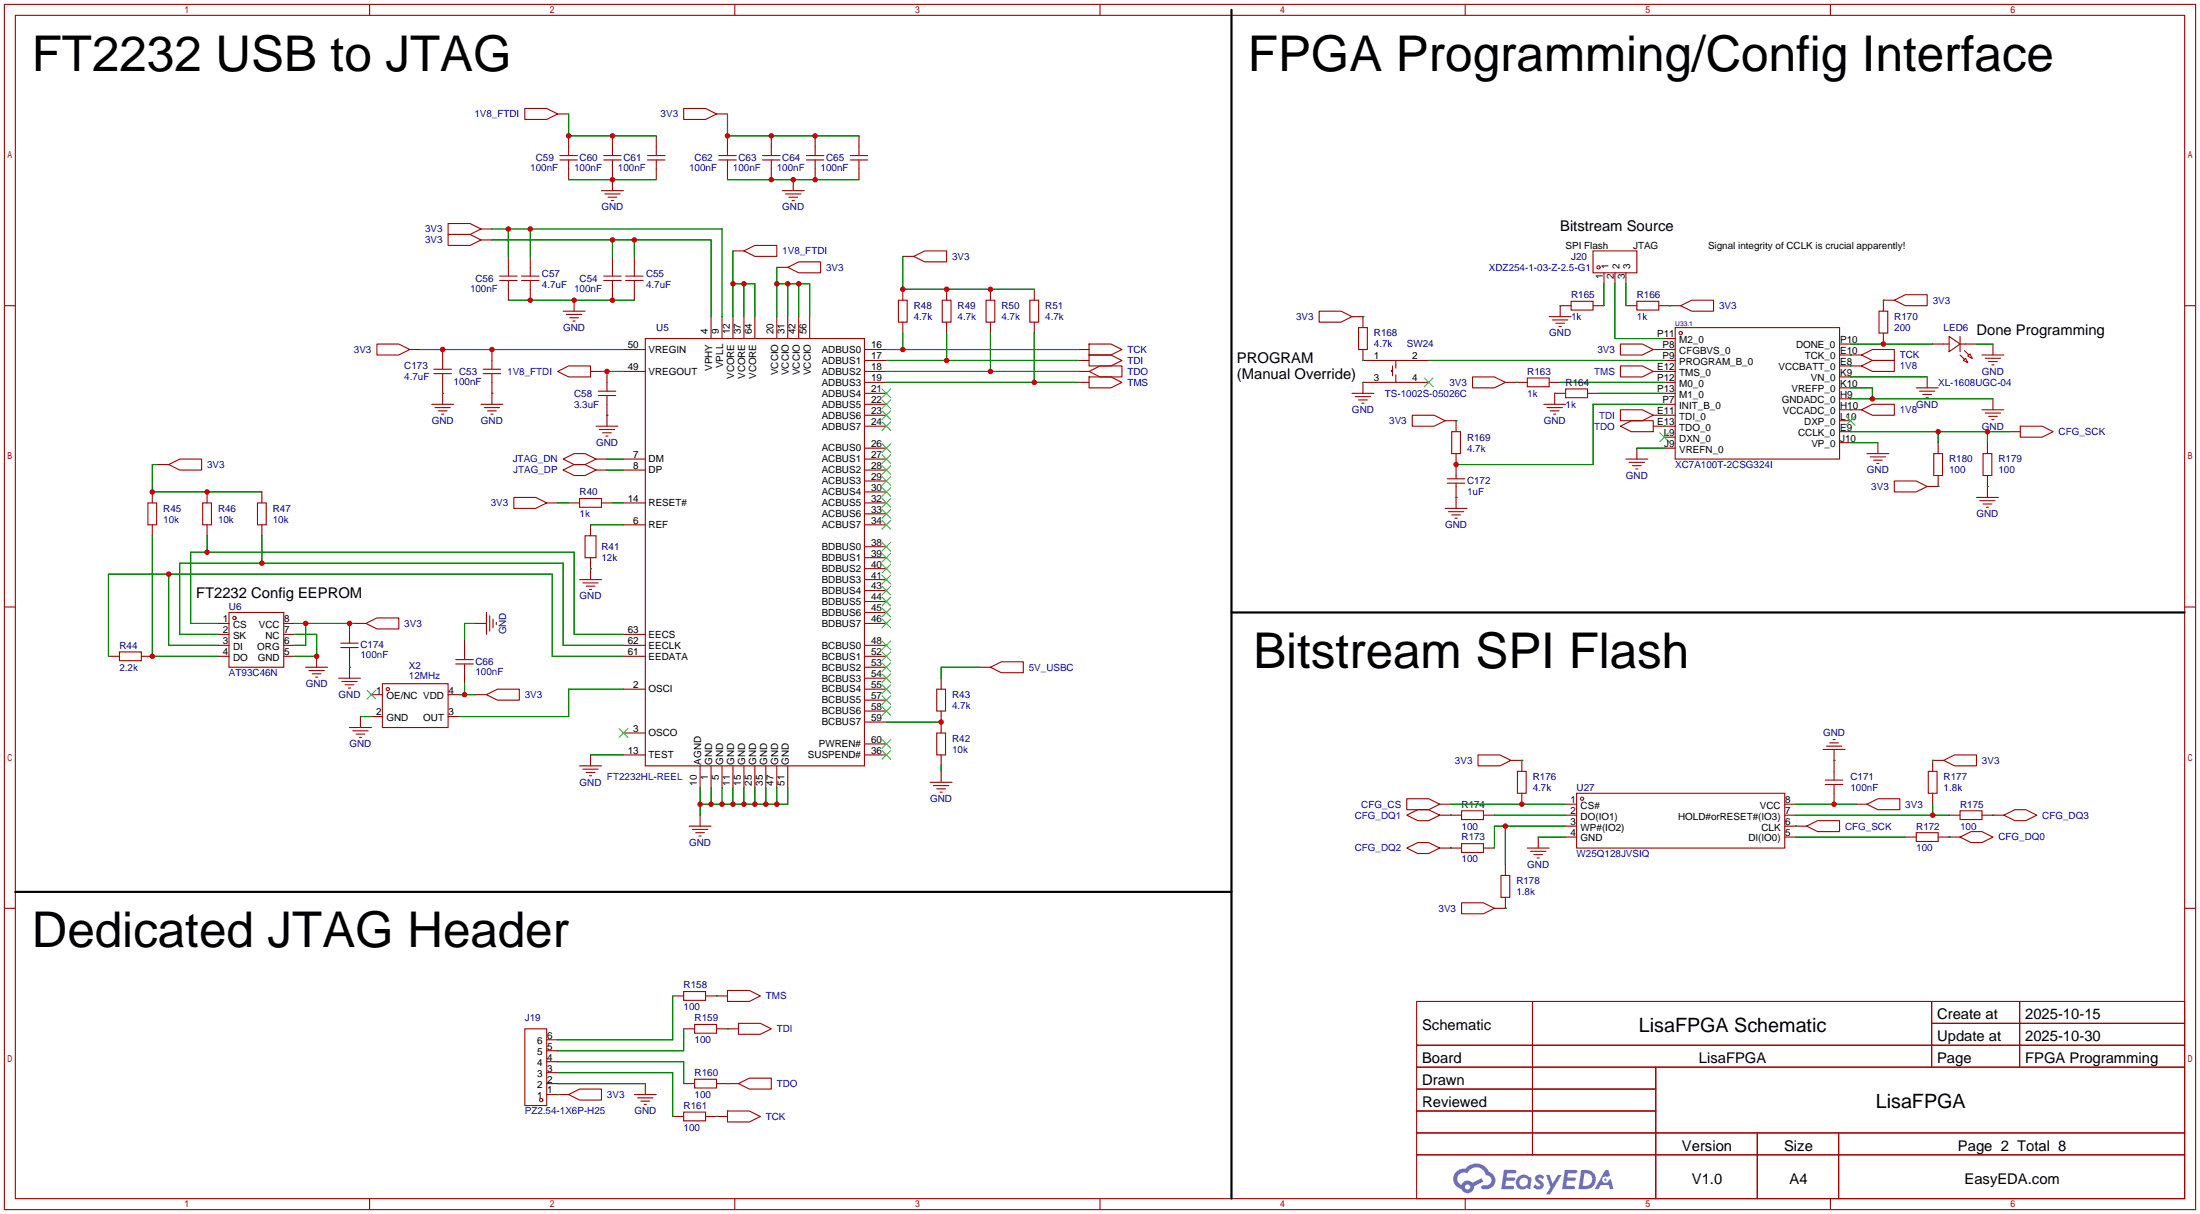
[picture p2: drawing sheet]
<svg xmlns="http://www.w3.org/2000/svg" width="510mm" height="281mm" viewBox="0 0 510 281" stroke-linecap="round" stroke-linejoin="round" font-family="sans-serif">
<g fill="none" stroke="#a10000" stroke-width=".25">
<path d="M1 1h508v279.4h-508zM3.6 3.6h502.9v274.3h-502.9zM85.7 1v2.6M170.3 1v2.6M255 1v2.6M339.7 1v2.6M424.3 1v2.6M1 70.9h2.6M506.5 70.9h2.5M1 140.7h2.6M506.5 140.7h2.5M1 210.6h2.6"/>
<path d="M506.5 210.6h2.5M328.4 232.2h178.1v45.7h-178.1zM355.3 232.2v35.5M447.8 232.2v15.2M447.8 237.2h58.7M468.2 232.2v15.2M328.4 242.3h178.1M328.4 247.4h178.1M328.4 252.5h55.5M328.4 257.6h55.5M383.9 247.4v30.5M85.7 277.9v2.5"/>
<path d="M170.3 277.9v2.5M255 277.9v2.5M328.4 262.6h178.1M328.4 267.7h178.1M339.7 277.9v2.5M407.4 262.6v15.3M424.3 277.9v2.5M426.3 262.6v15.3"/>
</g>
<g fill="#5487ff">
<path d="M356.2 272.6a1.3 1.3 0 0 1 1.8 .2l-.4 .7a.54 .54 0 0 0-.9-.3l.1 .2a1.28 1.28 0 0 1 .8 2 1.53 1.53 0 0 1-2.2-.2l.5-.6 .8 .4a.31 .31 0 0 0 .4-.3 .31 .31 0 0 0-.3-.3 1.12 1.12 0 0 1-.6-1.8z"/>
<path d="M358.4 272.4h.9l.6 1.9 1.2-1.9h.9l-2.7 4.5h-.9l1-1.7z"/>
<path d="M348.7 271.2h2.2a.46 .46 0 0 1 .5 .1 .46 .46 0 0 1 .1 .5l-.3 .2h-1.8l-.1 .9h1.6a.4 .4 0 0 1 .4 .5 .4 .4 0 0 1-.4 .3h-1.7l-.2 1.2h1.4a.46 .46 0 0 1 .5 .1 .46 .46 0 0 1 .1 .5l-.3 .2h-2.7z"/>
<path d="M362.8 271.2h2.2a.47 .47 0 0 1 .5 .1 .47 .47 0 0 1 .1 .5l-.3 .2h-1.8l-.1 .9h1.6a.4 .4 0 0 1 .4 .5 .4 .4 0 0 1-.4 .3h-1.7l-.2 1.2h1.4a.46 .46 0 0 1 .5 .1 .46 .46 0 0 1 .1 .5l-.3 .2h-2.7z"/>
<path d="M372.2 271.2h.7l.4 1.4-.7 .3a.75 .75 0 0 0-1.1 .3 .75 .75 0 0 0 .5 1 .75 .75 0 0 0 .9-.6l.5-.3 .7 2.4h-.9l-.2-1h-1.9l-.5 1h-.9z"/>
<path d="M366.6 271.2l-.7 4.5h1.5a2.27 2.27 0 0 0 2.6-2.3 2.27 2.27 0 0 0-2.7-2.2zM367.3 272a1.5 1.5 0 0 1 1.8 1.5 1.5 1.5 0 0 1-1.9 1.4h-.3z"/>
<path d="M352 272.8a1.6 1.6 0 0 0-.3 2.3 1.6 1.6 0 0 0 2.3 .2l.8 .4 .3-2.5-.2-.3h-.5a1.58 1.58 0 0 0-2.4-.1zM352.6 273.4a.99 .99 0 0 1 1.6 .5 .99 .99 0 0 1-1.3 1.1 .98 .98 0 0 1-.3-1.6z"/>
<path d="M337.6 271.6a2.37 2.37 0 0 0 1.2 4 1.54 1.54 0 0 0 1.7 1 1.54 1.54 0 0 0 1.3-1.6l2.1-1.1-.5-.8-2 1.1a1.57 1.57 0 0 0-2.6 .5 1.5 1.5 0 0 1-.8-2.1 1.5 1.5 0 0 1 2.2-.6 2.23 2.23 0 0 1 2.3-1.4 2.23 2.23 0 0 1 2 1.9 1.16 1.16 0 0 1 1.2 1 1.16 1.16 0 0 1-1.1 1.3h-.6a.47 .47 0 0 0-.6 .4 .47 .47 0 0 0 .4 .5 2.14 2.14 0 0 0 2.7-1.3 2.14 2.14 0 0 0-1.3-2.8 3.2 3.2 0 0 0-5.5-.7l-1.1 .1zM339.6 275.2a.6 .6 0 0 1 1.2 0 .6 .6 0 0 1-1.2 0z"/>
<circle cx="372.2" cy="273.5" r=".28"/>
</g>
<g fill="none" stroke="#a10000" stroke-width=".25">
<path d="M121.7 25.1h5l2.6 1.3-2.6 1.3h-5zM129.3 26.4h2.5M129.8 37.1h4.1M129.8 36.1h4.1M131.8 31.5v4.6M131.8 37.1v4.6M140 37.1h4M140 36.1h4M142 31.5v4.6M142 37.1v7.1M150.1 37.1h4.1M150.1 36.1h4.1"/>
<path d="M152.1 31.5v4.6M152.1 37.1v4.6M158.5 25.1h5.1l2.5 1.3-2.5 1.3h-5.1zM166.1 26.4h2.6M166.6 37.1h4.1M166.6 36.1h4.1M168.7 31.5v4.6M168.7 37.1v4.6M176.8 37.1h4M176.8 36.1h4M178.8 31.5v4.6M178.8 37.1v4.6"/>
<path d="M186.9 37.1h4.1M186.9 36.1h4.1M189 31.5v4.6M189 37.1v4.6M197.1 37.1h4.1M197.1 36.1h4.1M199.1 31.5v4.6M199.1 37.1v4.6M103.9 51.8h5.1l2.5 1.3-2.5 1.3h-5.1zM103.9 54.4h5.1l2.5 1.2-2.5 1.3h-5.1zM111.5 53.1h2.5M111.5 55.6h2.5"/>
<path d="M117.9 59.4v4.6M122.9 59.4v4.6M139.4 44.2h5.1M140.2 45h3.6M141 45.7h2M141.7 46.5h.5M142 59.4v4.6M147.1 59.4v4.6M169.9 58.2h2.6M172.5 58.2l2.5-1.3h5.1v2.5h-5.1zM181.4 44.2h5M182.1 45h3.6"/>
<path d="M182.9 45.7h2M183.6 46.5h.5M183.9 41.7v2.5M209.3 59.4h2.5M211.8 59.4l2.6-1.2h5.1v2.5h-5.1zM369.3 58.2h10.2v5h-10.2zM87.4 79.8h5.1l2.5 1.2-2.5 1.3h-5.1zM115.8 65h4.1M115.8 64h4.1M117.9 65v4.6M120.9 65h4.1M120.9 64h4.1"/>
<path d="M122.9 65v4.6M130.6 72.1h5M131.3 72.9h3.6M132.1 73.7h2M132.8 74.4h.5M133.1 69.6v2.5M140 65h4M140 64h4M142 65v4.6M145 65h4.1M145 64h4.1M147.1 65v4.6"/>
<path d="M149.6 78.5h50.8v99h-50.8zM164.8 73.4v5.1M167.4 73.4v5.1M169.9 73.4v5.1M172.5 73.4v5.1M175 73.4v5.1M180.1 73.4v5.1M180.1 62h2.5M182.6 62l2.6-1.3h5v2.5h-5zM182.6 73.4v5.1M185.2 73.4v5.1M187.7 73.4v5.1"/>
<path d="M208.3 69.6h2v5.1h-2zM209.3 67.1v2.5M209.3 74.7v2.5M218.4 69.6h2.1v5.1h-2.1zM219.5 67.1v2.5M219.5 74.7v2.5M228.6 69.6h2v5.1h-2zM229.6 67.1v2.5M229.6 74.7v2.5M238.8 69.6h2v5.1h-2zM239.8 67.1v2.5M239.8 74.7v2.5"/>
<path d="M252.5 79.8h5.1l2.5 1.2-2.5 1.3h-5.1zM305.8 72.1h5.1l2.5 1.3-2.5 1.3h-5.1zM313.4 73.4h2.6v2.5M315 75.9h2v5.1h-2zM359.2 73.4h5M359.9 74.2h3.6M360.7 74.9h2M361.4 75.7h.5M364.2 69.8h5.1v2.1h-5.1zM364.2 70.9h-2.5v2.5M369.3 70.9h2.6M371.9 63.2v2.6"/>
<path d="M374.4 63.2v2.6M375.7 79.8h5l2.6 1.2-2.6 1.3h-5zM376.9 70.9h2.6M376.9 63.2v2.6M379.5 69.8h5.1v2.1h-5.1zM384.6 70.9h5M385.8 78.5h2.6M388.4 75.9h38.1v30.5h-38.1zM389.6 70.9l2.6-1.3h5.1v2.5h-5.1zM426.5 79.8h2.5M435.6 72.1h2v5.1h-2zM436.6 77.2v2.6"/>
<path d="M439.2 69.6l2.5-1.3h5.1v2.6h-5.1zM439.2 69.6h-2.6v2.5M448.1 79.8h3.8M451.9 78l2.5 1.8-2.5 1.7zM454.4 79.8h3.8M454.4 78v3.5M462 79.8v2.5M95 81h2.5M100.1 93.7h5.1M100.6 86.6h4M100.6 85.6h4M100.8 94.5h3.6"/>
<path d="M101.6 95.2h2M102.4 96h.5M102.6 81v4.6M102.6 86.6v7.1M111.5 93.7h5.1M112 86.6h4.1M112 85.6h4.1M112.3 94.5h3.5M113 95.2h2.1M113.8 96h.5M114 81v4.6M114 86.6v7.1"/>
<path d="M129.3 86.1l2.5-1.3h5.1v2.6h-5.1zM136.9 86.1h2.5M138.2 98.8h5.1M138.7 90.7h4M138.7 91.7h4M138.9 99.6h3.6M140.7 86.1v4.6M140.7 91.7v7.1M144.5 81h5.1M144.5 86.1h5.1M200.4 81h5.1M200.4 83.6h5.1"/>
<path d="M200.4 86.1h5.1M200.4 88.6h5.1M200.4 91.2h5.1M200.4 93.7h5.1M200.4 96.3h5.1M200.4 98.8h5.1M249.9 81h2.6M249.9 83.6h2.6M249.9 86.1h2.6M249.9 88.6h2.6M252.5 82.3h5.1l2.5 1.3-2.5 1.2h-5.1zM252.5 86.1l2.5-1.3h5.1v2.6h-5.1z"/>
<path d="M252.5 87.4h5.1l2.5 1.2-2.5 1.3h-5.1zM313.4 91.2h5.1M314.2 91.9h3.6M315 92.7h2M315.7 93.5h.5M316 81v2.6h15.2M322.8 85.9h-.2v.2h.2M322.8 84.8v2.3M323.6 83.6v1.7M323.6 86.9v1.7M327.4 96.3h5.1l2.5 1.2-2.5 1.3h-5.1zM331.2 88.6h-15.2v2.6"/>
<path d="M335 97.5h2.6v2.6M341.4 87.4h5.1l2.5 1.2-2.5 1.3h-5.1zM349 88.6h5.1M354.1 87.6h5.1v2.1h-5.1zM357.9 93.7h5.1M358.6 94.5h3.6M359.2 88.6h2.5M359.4 95.2h2M360.2 96h.5M363 90.2h5v2h-5zM363 91.2h-2.6v2.5M368 91.2h2.6"/>
<path d="M375.7 98.8l2.5-1.3h5.1v2.6h-5.1zM375.7 84.8h5l2.6 1.3-2.6 1.3h-5zM375.7 95h5l2.6 1.3-2.6 1.2h-5zM383.3 81h5.1M383.3 86.1h5.1M383.3 96.3h5.1M383.3 98.8h5.1M385.8 83.6h2.6M385.8 88.6h2.6M385.8 91.2h2.6M385.8 93.7h2.6M426.5 97.5h2.5"/>
<path d="M426.5 95h5M426.5 92.5h2.5M426.5 89.9h2.5M426.5 87.4h2.5M426.5 84.8h5M426.5 82.3h5M431.5 82.3l2.6-1.3h5.1v2.6h-5.1zM431.5 84.8l2.6-1.2h5.1v2.5h-5.1zM431.5 95l2.6-1.3h5.1v2.6h-5.1zM444.2 89.9h5.1M445 90.7h3.6M445.8 91.4h2"/>
<path d="M446.5 92.2h.5M446.8 87.4v2.5M454.4 82.3l1 1M455.2 83.6l.5-.5 .5 1zM455.4 81.3l1 1M456.2 82.5l.5-.5 .5 1.1zM459.5 95h5.1M459.5 82.3h5.1M460.2 83.1h3.6M460.2 95.8h3.6M461 83.8h2M461 96.5h2"/>
<path d="M461.8 84.6h.5M461.8 97.3h.5M462 92.5v2.5M468.4 98.8h5.1l2.5 1.3-2.5 1.2h-5.1zM34.3 116.6h2v5.1h-2zM35.3 114v2.6M36.6 107.7h2.5M39.1 107.7l2.6-1.3h5v2.6h-5zM47 116.6h2v5.1h-2zM48 114v2.6M59.7 116.6h2v5.1h-2zM60.7 114v2.6"/>
<path d="M119.1 115.3h5.1l2.5 1.3-2.5 1.3h-5.1zM126.7 116.6h2.6M130.6 106.4l2.5-1.2h2.5l2.6 1.2-2.6 1.3h-2.5zM130.6 109l2.5-1.3h2.5l2.6 1.3-2.6 1.2h-2.5zM131.8 116.6h2.6M134.4 115.6h5v2h-5zM138.2 106.4h2.5M138.2 109h2.5M139.4 116.6h2.6M139.7 100.3h2M140.5 101.1h.5M144.5 106.4h5.1"/>
<path d="M144.5 109h5.1M144.5 116.6h5.1M200.4 106.4h5.1M200.4 109h5.1M200.4 116.6h5.1M200.4 103.9h5.1M200.4 111.5h5.1M200.4 114h5.1M200.4 119.1h5.1M335 117.9h5.1M335.5 112h4.1M335.5 111h4.1"/>
<path d="M335.8 118.6h3.5M336.5 100.1h2.1v5.1h-2.1zM336.5 119.4h2.1M337.6 105.2v5.8M337.6 112v5.9M376.9 106.4h5.1M377.7 107.2h3.6M378.5 107.9h2M379.2 108.7h.5M379.5 103.9v2.5M385.8 103.9h2.6M385.8 101.3h2.6"/>
<path d="M426.5 102.6h2.5M426.5 100.1h2.5M432.8 105.2h5.1M433.6 105.9h3.5M434.3 106.7h2.1M435.1 107.4h.5M435.4 102.6v2.6M439.2 111.5h5l2.6 1.3-2.6 1.2h-5zM448.3 105.2h2v5h-2zM449.3 102.6v2.6M449.3 110.2v2.6h-2.5M458.2 115.3h5.1"/>
<path d="M459 116.1h3.5M459.7 105.2h2.1v5h-2.1zM459.7 116.8h2.1M460.5 117.6h.5M460.8 102.6v2.6M460.8 110.2v5.1M465.8 100.1h2.6M35.3 121.7v2.5M48 121.7v2.5M60.7 121.7v2.5M134.4 134.4h5M135.1 135.1h3.6"/>
<path d="M135.6 124.2h2.6v5.1h-2.6zM135.9 135.9h2M136.7 136.7h.5M136.9 121.7v2.5M136.9 129.3v5.1M144.5 121.7h5.1M200.4 121.7h5.1M200.4 126.7h5.1M200.4 129.3h5.1M200.4 131.8h5.1M200.4 134.4h5.1M200.4 136.9h5.1"/>
<path d="M200.4 139.4h5.1M337.3 120.1h.5M25.1 152.1h2.6M27.7 151.1h5.1v2.1h-5.1zM32.8 152.1h2.5M50.5 144.5h2.6M50.5 149.6h2.6M50.5 152.1h2.6M50.5 147.1h2.6M53.1 142h12.7v12.7h-12.7zM65.8 144.5h2.5M65.8 149.6h2.5"/>
<path d="M65.8 152.1h2.5M65.8 147.1h2.5M70.9 154.7h5M71.6 155.4h3.6M72.4 156.2h2M73.2 157h.5M73.4 152.1v2.6M78.5 157.2h5.1M79 150.1h4.1M79 149.1h4.1M79.2 158h3.6M80 158.8h2"/>
<path d="M80.8 159.5h.5M81 144.5v4.6M81 150.1v7.1M82.3 144.5h2.5M84.8 144.5l2.6-1.2h5.1v2.5h-5.1zM88.6 158.5h15.3v10.2h-15.3zM105.7 153.9h4M105.7 152.9h4M107.7 148.3v4.6M107.7 153.9v4.6M110.2 144.5h2.6M112.8 142v5.1"/>
<path d="M113.5 142.7v3.6M114.3 143.5v2M115.1 144.3v.5M144.5 159.8h5.1M144.5 149.6h5.1M144.5 152.1h5.1M144.5 147.1h5.1M200.4 159.8h5.1M200.4 142h5.1M200.4 144.5h5.1M200.4 149.6h5.1M200.4 152.1h5.1"/>
<path d="M200.4 154.7h5.1M200.4 157.2h5.1M217.2 159.8h2v5h-2zM218.2 157.2v2.6M227.1 154.7h2.5M229.6 154.7l2.6-1.3h5v2.6h-5zM81 168.7h5.1M81.8 169.4h3.5M82.5 170.2h2.1M83.3 170.9h.5M83.6 166.1v2.6M86.1 161h2.5"/>
<path d="M86.1 166.1h2.5M103.9 161h2.5M103.9 166.1h2.5M110.2 161h2.6M112.8 161l2.5-1.2h5.1v2.5h-5.1zM134.4 177.5h5M135.1 178.3h3.6M135.9 179.1h2M136.7 179.8h.5M136.9 175v2.5M144.5 169.9h5.1M144.5 175h5.1"/>
<path d="M162.3 177.5v5.1M164.8 177.5v5.1M167.4 177.5v5.1M169.9 177.5v5.1M172.5 177.5v5.1M175 177.5v5.1M177.5 177.5v5.1M180.1 177.5v5.1M182.6 177.5v5.1M200.4 175h5.1M200.4 162.3h5.1M200.4 164.8h5.1"/>
<path d="M200.4 167.4h5.1M200.4 172.5h5.1M217.2 169.9h2v5.1h-2zM218.2 164.8v5.1M218.2 175v2.5M218.2 178.8v2.6M342.6 175h5.1l2.6 1.3-2.6 1.2h-5.1zM350.3 176.3h2.5v2.5M351.8 178.8h2v5.1h-2zM422.7 173.7h5M423.4 173h3.6M424.2 172.2h2"/>
<path d="M424.9 171.4h.5M425.2 173.7v7.1M447 178.8h2.1v5.1h-2.1zM450.6 176.3l2.5-1.3h5.1v2.5h-5.1zM450.6 176.3h-2.5v2.5M159.8 191.5h5M160.5 192.3h3.6M161.3 193h2M162.1 193.8h.5M162.3 189v2.5M215.6 181.4h5.1M216.4 182.1h3.6"/>
<path d="M217.2 182.9h2M217.9 183.6h.5M326.1 185.2h5.1l2.6 1.2-2.6 1.3h-5.1zM326.1 189l2.6-1.3h2.5l2.6 1.3-2.6 1.2h-2.5zM326.1 196.6l2.6-1.3h2.5l2.6 1.3-2.6 1.3h-2.5zM333.8 186.4h2.5M333.8 189h5M333.8 196.6h5M338.8 195.6h5.1v2h-5.1zM338.8 188h5.1v2h-5.1zM343.9 189h2.6M343.9 196.6h2.6"/>
<path d="M352.8 183.9v2.5M354.1 196.6h5.1M354.8 197.4h3.6M355.6 198.1h2M356.4 198.9h.5M356.6 194.1v2.5M363 191.5h2.5M363 186.4h2.5M363 189h2.5M363 194.1h2.5M365.5 183.9h48.3v12.7h-48.3zM413.8 191.5h5"/>
<path d="M413.8 186.4h2.5M413.8 189h2.5M413.8 194.1h2.5M418.8 191.5l2.6-1.3h5.1v2.6h-5.1zM423.2 180.8h4M423.2 181.9h4M425.2 181.9v4.5M430.3 186.4h2.5M432.8 186.4l2.6-1.2h5v2.5h-5zM441.7 194.1h2.5M444.2 193h5.1v2.1h-5.1zM448.1 183.9v2.5"/>
<path d="M449.3 194.1h5.1M451.9 189h2.5M454.4 188h5.1v2h-5.1zM454.4 194.1l2.5-1.3h2.6l2.5 1.3-2.5 1.2h-2.6zM459.5 189h5.1M464.6 189l2.5-1.3h2.5l2.6 1.3-2.6 1.2h-2.5zM338.8 209.3h5.1l2.6 1.3-2.6 1.2h-5.1zM348 202.9h2v5.1h-2zM349 200.4v2.5M349 208v2.6h-2.5M121.7 238.5h5v17.8h-5zM156 230.9h2.5"/>
<path d="M158.5 229.9h5.1v2h-5.1zM158.5 238.5h2.5M161 237.5h5.1v2h-5.1zM163.6 230.9h5.1M166.1 238.5h5.1M168.7 229.6h5l2.6 1.3-2.6 1.3h-5zM171.2 237.2h5.1l2.5 1.3-2.5 1.3h-5.1zM126.7 251.2h2.6M126.7 253.7h5.1M126.7 248.7h2.6M126.7 246.1h2.6M126.7 243.6h2.6"/>
<path d="M126.7 241h2.6M131.8 253.7l2.6-1.2h5v2.5h-5zM147.1 253.7h5M147.8 254.5h3.6M148.6 255.3h2M149.4 256h.5M149.6 251.2v2.5M156 258.8h2.5M158.5 257.8h5.1v2h-5.1zM158.5 251.2h2.5M161 250.2h5.1v2h-5.1zM163.6 258.8h5.1"/>
<path d="M166.1 251.2h5.1M168.7 257.6h5l2.6 1.2-2.6 1.3h-5zM171.2 251.2l2.5-1.3h5.1v2.6h-5.1z"/>
<circle cx="370.6" cy="62" r=".38"/>
<circle cx="389.6" cy="77.2" r=".38"/>
<circle cx="54.4" cy="143.3" r=".38"/>
<circle cx="89.9" cy="159.8" r=".38"/>
<circle cx="366.8" cy="185.2" r=".38"/>
<circle cx="125.5" cy="255" r=".38"/>
</g>
<g fill="none" stroke="#3c3" stroke-width=".25">
<path d="M204.5 90.2l2 2M204.5 92.7l2 2M204.5 95.2l2 2.1M204.5 97.8l2 2M206.5 90.2l-2 2M206.5 92.7l-2 2M206.5 95.2l-2 2.1M206.5 97.8l-2 2M330.2 87.6l2 2.1M332.2 87.6l-2 2.1M428 96.5l2 2.1M430 96.5l-2 2.1"/>
<path d="M204.5 102.9l2 2M204.5 105.4l2 2M204.5 107.9l2 2.1M204.5 110.5l2 2M204.5 113l2 2.1M204.5 115.6l2 2M204.5 118.1l2 2M206.5 102.9l-2 2M206.5 105.4l-2 2M206.5 107.9l-2 2.1M206.5 110.5l-2 2M206.5 113l-2 2.1"/>
<path d="M206.5 115.6l-2 2M206.5 118.1l-2 2M384.8 100.3l2 2.1M386.8 100.3l-2 2.1M204.5 120.6l2 2.1M204.5 125.7l2 2.1M204.5 128.3l2 2M204.5 130.8l2 2M204.5 133.3l2 2.1M204.5 135.9l2 2M204.5 138.4l2 2.1M206.5 120.6l-2 2.1"/>
<path d="M206.5 125.7l-2 2.1M206.5 128.3l-2 2M206.5 130.8l-2 2M206.5 133.3l-2 2.1M206.5 135.9l-2 2M206.5 138.4l-2 2.1M204.5 141l2 2M204.5 143.5l2 2M204.5 148.6l2 2M204.5 151.1l2 2.1M204.5 153.7l2 2M204.5 156.2l2 2"/>
<path d="M204.5 158.8l2 2M206.5 141l-2 2M206.5 143.5l-2 2M206.5 148.6l-2 2M206.5 151.1l-2 2.1M206.5 153.7l-2 2M206.5 156.2l-2 2M206.5 158.8l-2 2M85.1 160l2 2.1M87.1 160l-2 2.1M143.5 168.9l2 2M145.5 168.9l-2 2"/>
<path d="M204.5 174l2 2M204.5 161.3l2 2M204.5 163.8l2 2.1M204.5 171.4l2 2.1M206.5 174l-2 2M206.5 161.3l-2 2M206.5 163.8l-2 2.1M206.5 171.4l-2 2.1"/>
</g>
<g fill="none" stroke="#008700" stroke-width=".25">
<path d="M131.8 26.4v5.1h20.3M168.7 26.4v5.1h30.4M114 55.6h50.8v17.8M114 53.1h53.4v20.3M117.9 53.1v6.3M122.9 53.1v6.3M131.8 41.7h20.3M142 55.6v3.8M147.1 55.6v3.8M168.7 41.7h30.4M169.9 58.2v15.2M209.3 59.4v7.7h30.5"/>
<path d="M117.9 69.6h29.2M169.9 65.8h5.1v7.6M172.5 65.8v7.6M180.1 62v11.4M180.1 65.8h7.6v7.6M182.6 65.8v7.6M185.2 65.8v7.6M209.3 77.2v3.8M219.5 77.2v6.4M229.6 77.2v8.9M239.8 77.2v11.4M316 73.4h.1"/>
<path d="M361.7 70.9h.1M371.9 65.8v5.1M374.4 65.8v12.7h11.4M376.9 65.8v5.1M387.1 70.9h.1M429 79.8h19.1M436.6 69.6h.1M458.2 79.8h3.8M97.5 81h47M102.6 91.2h.1M114 91.2h.1M139.4 86.1h5.1"/>
<path d="M140.7 96.3h.1M205.5 81h44.4M205.5 86.1h44.4M205.5 83.6h44.4M205.5 88.6h44.4M316 88.6h.1M316 83.6h.1M331.2 83.6h54.6M337.6 97.5h.1M351.5 88.6h.1M360.4 91.2h.1M361.7 88.6h24.1"/>
<path d="M370.6 91.2h15.2M385.8 86.1h.1M385.8 98.8h.1M385.8 96.3h.1M385.8 81h.1M385.8 93.7h-16.5v14h-31.7M429 82.3h.1M429 84.8h.1M429 95h.1M429 92.5h33M429 89.9h5.1v2.6M429 87.4h17.8"/>
<path d="M36.6 107.7h-1.3v6.3h25.4M129.3 116.6h2.5M140.7 106.4h3.8M140.7 109h3.8M142 116.6h2.5M337.6 115.3h.1M379.5 103.9h6.3M429 102.6h6.4M429 100.1h36.8M449.3 112.8h.1M449.3 100.1v2.5M460.8 112.8h.1"/>
<path d="M460.8 100.1v2.5M35.3 124.2v27.9h15.2M39.1 133.1v16.5h11.4M48 124.2v3.8M60.7 124.2v6.4M136.9 131.8h.1M136.9 121.7h7.6M25.1 152.1v-19h102.9v19h16.5M50.5 144.5h-6.3v-16.5h88.9v19.1h11.4M50.5 147.1h-8.8v-16.5h88.9v19h13.9M68.3 144.5h14M68.3 147.1h5.1v5h-5.1"/>
<path d="M70.9 144.5v5.1h-2.6M81 154.7h.1M107.7 158.5v2.5M110.2 144.5h-2.5v3.8M144.5 159.8h-12.7v6.3h-25.4M227.1 154.7h-8.9v2.5M83.6 166.1h2.5M106.4 161h3.8M136.9 175h7.6M205.5 167.4h12.7M218.2 177.5v1.3M352.8 176.3h.1"/>
<path d="M425.2 176.3h.1M448.1 176.3h.1M162.3 182.6v6.4M164.8 182.6v3.8M167.4 182.6v3.8M169.9 182.6v3.8M172.5 182.6v3.8M175 182.6v3.8M177.5 182.6v3.8M180.1 182.6v3.8M182.6 182.6v3.8h-20.3M336.3 189h.1"/>
<path d="M336.3 196.6h.1M336.3 186.4h26.7M346.5 189h16.5M349 191.5v8.9M356.6 194.1h6.4M363 191.5h-16.5v5.1M416.3 191.5h.1M416.3 186.4h14M416.3 194.1h25.4M416.3 189h35.6M448.1 186.4v2.6M451.9 194.1h.1"/>
<path d="M462 189h.1M349 210.6h.1M156 230.9v10.1h-26.7M158.5 238.5v5.1h-29.2M166.1 230.9h.1M168.7 238.5h.1M129.3 253.7h.1M129.3 248.7h26.7v10.1M129.3 246.1h29.2v5.1M129.3 251.2h20.3M166.1 258.8h.1M168.7 251.2h.1"/>
</g>
<path d="M285.5 2.3v275.6M285.5 142h221M3.6 206.8h281.9" fill="none" stroke="#000" stroke-width=".51"/>
<g fill="#c00">
<circle cx="180.1" cy="65.8" r=".63"/>
<circle cx="182.6" cy="65.8" r=".63"/>
<circle cx="185.2" cy="65.8" r=".63"/>
<circle cx="114" cy="81" r=".63"/>
<circle cx="102.6" cy="81" r=".63"/>
<circle cx="162.3" cy="186.4" r=".63"/>
<circle cx="164.8" cy="186.4" r=".63"/>
<circle cx="167.4" cy="186.4" r=".63"/>
<circle cx="169.9" cy="186.4" r=".63"/>
<circle cx="172.5" cy="186.4" r=".63"/>
<circle cx="175" cy="186.4" r=".63"/>
<circle cx="177.5" cy="186.4" r=".63"/>
<circle cx="180.1" cy="186.4" r=".63"/>
<circle cx="140.7" cy="86.1" r=".63"/>
<circle cx="169.9" cy="65.8" r=".63"/>
<circle cx="172.5" cy="65.8" r=".63"/>
<circle cx="147.1" cy="55.6" r=".63"/>
<circle cx="142" cy="55.6" r=".63"/>
<circle cx="122.9" cy="53.1" r=".63"/>
<circle cx="117.9" cy="53.1" r=".63"/>
<circle cx="122.9" cy="69.6" r=".63"/>
<circle cx="133.1" cy="69.6" r=".63"/>
<circle cx="142" cy="69.6" r=".63"/>
<circle cx="178.8" cy="41.7" r=".63"/>
<circle cx="183.9" cy="41.7" r=".63"/>
<circle cx="189" cy="41.7" r=".63"/>
<circle cx="142" cy="41.7" r=".63"/>
<circle cx="131.8" cy="31.5" r=".63"/>
<circle cx="142" cy="31.5" r=".63"/>
<circle cx="178.8" cy="31.5" r=".63"/>
<circle cx="168.7" cy="31.5" r=".63"/>
<circle cx="189" cy="31.5" r=".63"/>
<circle cx="218.2" cy="167.4" r=".63"/>
<circle cx="107.7" cy="161" r=".63"/>
<circle cx="70.9" cy="144.5" r=".63"/>
<circle cx="81" cy="144.5" r=".63"/>
<circle cx="73.4" cy="152.1" r=".63"/>
<circle cx="35.3" cy="114" r=".63"/>
<circle cx="48" cy="114" r=".63"/>
<circle cx="48" cy="128" r=".63"/>
<circle cx="39.1" cy="133.1" r=".63"/>
<circle cx="60.7" cy="130.6" r=".63"/>
<circle cx="35.3" cy="152.1" r=".63"/>
<circle cx="209.3" cy="81" r=".63"/>
<circle cx="219.5" cy="83.6" r=".63"/>
<circle cx="229.6" cy="86.1" r=".63"/>
<circle cx="239.8" cy="88.6" r=".63"/>
<circle cx="209.3" cy="67.1" r=".63"/>
<circle cx="219.5" cy="67.1" r=".63"/>
<circle cx="229.6" cy="67.1" r=".63"/>
<circle cx="425.2" cy="186.4" r=".63"/>
<circle cx="337.6" cy="107.7" r=".63"/>
<circle cx="436.6" cy="79.8" r=".63"/>
<circle cx="434.1" cy="92.5" r=".63"/>
<circle cx="449.3" cy="100.1" r=".63"/>
<circle cx="460.8" cy="100.1" r=".63"/>
<circle cx="349" cy="191.5" r=".63"/>
<circle cx="448.1" cy="189" r=".63"/>
<circle cx="352.8" cy="186.4" r=".63"/>
</g>
<g font-size="11.4">
<text x="7.4" y="16.4">FT2232 USB to JTAG</text>
<text x="289.3" y="16.4">FPGA Programming/Config Interface</text>
<text x="290.6" y="154.8">Bitstream SPI Flash</text>
<text x="7.4" y="219.6">Dedicated JTAG Header</text>
</g>
<g font-size="4.6">
<text x="379.9" y="239.2">LisaFPGA Schematic</text>
<text x="434.9" y="257">LisaFPGA</text>
</g>
<g font-size="3.4">
<text x="361.7" y="53.6">Bitstream Source</text>
<text x="458.2" y="77.8">Done Programming</text>
<text x="286.8" y="84.1">PROGRAM</text>
<text x="286.8" y="87.9">(Manual Override)</text>
<text x="45.5" y="138.7">FT2232 Config EEPROM</text>
<text x="329.7" y="238.9">Schematic</text>
<text x="449.1" y="236.3">Create at</text>
<text x="469.5" y="236.3">2025-10-15</text>
<text x="449.1" y="241.4">Update at</text>
<text x="469.5" y="241.4">2025-10-30</text>
<text x="329.7" y="246.5">Board</text>
<text x="329.7" y="251.6">Drawn</text>
<text x="393.9" y="246.5">LisaFPGA</text>
<text x="449.1" y="246.5">Page</text>
<text x="469.5" y="246.5">FPGA Programming</text>
<text x="329.7" y="256.6">Reviewed</text>
<text x="389.9" y="266.8">Version</text>
<text x="413.6" y="266.8">Size</text>
<text x="453.9" y="266.8">Page 2 Total 8</text>
<text x="392.2" y="274.4">V1.0</text>
<text x="414.9" y="274.4">A4</text>
<text x="455.4" y="274.4">EasyEDA.com</text>
</g>
<g font-size="2.3" fill="#00f">
<text x="110" y="27.2">1V8_FTDI</text>
<text x="153.2" y="27.2">3V3</text>
<text x="122.9" y="39.7">100nF</text>
<text x="133.1" y="39.7">100nF</text>
<text x="143.3" y="39.7">100nF</text>
<text x="159.8" y="39.7">100nF</text>
<text x="169.9" y="39.7">100nF</text>
<text x="180.1" y="39.7">100nF</text>
<text x="190.2" y="39.7">100nF</text>
<text x="98.5" y="53.9">3V3</text>
<text x="98.5" y="56.4">3V3</text>
<text x="181.4" y="59">1V8_FTDI</text>
<text x="191.5" y="62.8">3V3</text>
<text x="220.7" y="60.2">3V3</text>
<text x="345.2" y="62.8">XDZ254-1-03-Z-2.5-G1</text>
<text x="109" y="67.6">100nF</text>
<text x="125.6" y="66.8">4.7uF</text>
<text x="133.1" y="67.6">100nF</text>
<text x="149.8" y="66.8">4.7uF</text>
<text x="398.5" y="71.7">3V3</text>
<text x="448.1" y="70.4">3V3</text>
<text x="211.8" y="74.2">4.7k</text>
<text x="222" y="74.2">4.7k</text>
<text x="232.2" y="74.2">4.7k</text>
<text x="242.3" y="74.2">4.7k</text>
<text x="300.5" y="74.2">3V3</text>
<text x="364.2" y="74.2">1k</text>
<text x="379.5" y="74.2">1k</text>
<text x="439.2" y="76.7">200</text>
<text x="82" y="81.8">3V3</text>
<text x="261.4" y="81.8">TCK</text>
<text x="318.5" y="80.5">4.7k</text>
<text x="370.3" y="81.8">3V3</text>
<text x="440.4" y="83.1">TCK</text>
<text x="93.7" y="88.2">4.7uF</text>
<text x="105.2" y="89.2">100nF</text>
<text x="117.6" y="86.9">1V8_FTDI</text>
<text x="261.4" y="84.4">TDI</text>
<text x="261.4" y="86.9">TDO</text>
<text x="261.4" y="89.4">TMS</text>
<text x="336" y="89.4">3V3</text>
<text x="369.6" y="86.9">TMS</text>
<text x="440.4" y="85.6">1V8</text>
<text x="449.3" y="89.4">XL-1608UGC-04</text>
<text x="133.1" y="94.5">3.3uF</text>
<text x="321.1" y="92">TS-1002S-05026C</text>
<text x="354.1" y="92">1k</text>
<text x="363" y="94.5">1k</text>
<text x="440.4" y="95.8">1V8</text>
<text x="322.1" y="98.3">3V3</text>
<text x="369.6" y="99.6">TDO</text>
<text x="370.7" y="97.1">TDI</text>
<text x="477.3" y="100.9">CFG_SCK</text>
<text x="118.9" y="107.2">JTAG_DN</text>
<text x="340.1" y="104.7">4.7k</text>
<text x="48" y="108.5">3V3</text>
<text x="119" y="109.8">JTAG_DP</text>
<text x="388.4" y="108.5">XC7A100T-2CSG324I</text>
<text x="433.8" y="113.6">3V3</text>
<text x="451.9" y="109.8">100</text>
<text x="463.3" y="109.8">100</text>
<text x="113.8" y="117.4">3V3</text>
<text x="134.4" y="119.9">1k</text>
<text x="340.1" y="114.8">1uF</text>
<text x="37.8" y="121.2">10k</text>
<text x="50.5" y="121.2">10k</text>
<text x="63.2" y="121.2">10k</text>
<text x="139.4" y="130.1">12k</text>
<text x="93.7" y="145.3">3V3</text>
<text x="27.7" y="155.5">2.2k</text>
<text x="83.6" y="152.6">100nF</text>
<text x="238.5" y="155.5">5V_USBC</text>
<text x="53.1" y="156.7">AT93C46N</text>
<text x="94.8" y="157.5">12MHz</text>
<text x="110.2" y="156.4">100nF</text>
<text x="121.7" y="161.8">3V3</text>
<text x="220.7" y="164.4">4.7k</text>
<text x="220.7" y="174.5">10k</text>
<text x="337.3" y="177.1">3V3</text>
<text x="459.5" y="177.1">3V3</text>
<text x="140.7" y="180.9">FT2232HL-REEL</text>
<text x="355.3" y="183.4">4.7k</text>
<text x="429" y="183.4">100nF</text>
<text x="450.6" y="183.4">1.8k</text>
<text x="314.1" y="189.8">CFG_DQ1</text>
<text x="315.6" y="187.2">CFG_CS</text>
<text x="441.7" y="187.2">3V3</text>
<text x="473.5" y="189.8">CFG_DQ3</text>
<text x="314.1" y="197.4">CFG_DQ2</text>
<text x="338.8" y="192.3">100</text>
<text x="427.7" y="192.3">CFG_SCK</text>
<text x="444.2" y="197.4">100</text>
<text x="454.4" y="192.3">100</text>
<text x="463.3" y="194.8">CFG_DQ0</text>
<text x="338.8" y="199.9">100</text>
<text x="365.5" y="198.7">W25Q128JVSIQ</text>
<text x="351.5" y="207.5">1.8k</text>
<text x="333.5" y="211.4">3V3</text>
<text x="177.5" y="231.7">TMS</text>
<text x="158.5" y="234.2">100</text>
<text x="180.1" y="239.3">TDI</text>
<text x="161" y="241.8">100</text>
<text x="180.1" y="252">TDO</text>
<text x="140.7" y="254.5">3V3</text>
<text x="161" y="254.5">100</text>
<text x="121.7" y="258.3">PZ2.54-1X6P-H25</text>
<text x="158.5" y="262.2">100</text>
<text x="177.5" y="259.6">TCK</text>
</g>
<g font-size="2.3" fill="#000080">
<text x="124.2" y="37.4">C59</text>
<text x="134.4" y="37.4">C60</text>
<text x="144.5" y="37.4">C61</text>
<text x="161" y="37.4">C62</text>
<text x="171.2" y="37.4">C63</text>
<text x="181.4" y="37.4">C64</text>
<text x="191.5" y="37.4">C65</text>
<text x="139.4" y="48.8">GND</text>
<text x="181.4" y="48.8">GND</text>
<text x="110.2" y="65.3">C56</text>
<text x="125.6" y="64.2">C57</text>
<text x="134.4" y="65.3">C54</text>
<text x="149.8" y="64.2">C55</text>
<text x="364.2" y="60.2">J20</text>
<text x="211.8" y="71.7">R48</text>
<text x="222" y="71.7">R49</text>
<text x="232.2" y="71.7">R50</text>
<text x="242.3" y="71.7">R51</text>
<text x="364.2" y="69.1">R165</text>
<text x="379.5" y="69.1">R166</text>
<text x="130.6" y="76.7">GND</text>
<text x="152.1" y="76.7">U5</text>
<text x="439.2" y="74.2">R170</text>
<text x="450.6" y="76.7">LED6</text>
<text x="318.5" y="78">R168</text>
<text x="326.1" y="80.5">SW24</text>
<text x="359.2" y="78">GND</text>
<text x="93.7" y="85.6">C173</text>
<text x="106.4" y="86.9">C53</text>
<text x="354.1" y="86.9">R163</text>
<text x="363" y="89.4">R164</text>
<text x="459.5" y="86.9">GND</text>
<text x="133.1" y="92">C58</text>
<text x="313.4" y="95.8">GND</text>
<text x="444.2" y="94.5">GND</text>
<text x="100.1" y="98.3">GND</text>
<text x="111.5" y="98.3">GND</text>
<text x="357.9" y="98.3">GND</text>
<text x="459.5" y="99.6">GND</text>
<text x="138.2" y="103.4">GND</text>
<text x="340.1" y="102.1">R169</text>
<text x="451.9" y="107.2">R180</text>
<text x="463.3" y="107.2">R179</text>
<text x="340.1" y="112.3">C172</text>
<text x="376.9" y="111">GND</text>
<text x="432.8" y="109.8">GND</text>
<text x="37.8" y="118.6">R45</text>
<text x="50.5" y="118.6">R46</text>
<text x="63.2" y="118.6">R47</text>
<text x="134.4" y="114.8">R40</text>
<text x="458.2" y="119.9">GND</text>
<text x="335" y="122.5">GND</text>
<text x="139.4" y="127.5">R41</text>
<text x="53.1" y="141.5">U6</text>
<text x="134.4" y="139">GND</text>
<text x="117.4" y="147.1" transform="rotate(-90 117.4 147.1)">GND</text>
<text x="27.7" y="150.4">R44</text>
<text x="83.6" y="150.3">C174</text>
<text x="94.8" y="155.2">X2</text>
<text x="110.2" y="154.1">C66</text>
<text x="70.9" y="159.3">GND</text>
<text x="78.5" y="161.8">GND</text>
<text x="220.7" y="161.8">R43</text>
<text x="81" y="173.3">GND</text>
<text x="220.7" y="172">R42</text>
<text x="422.7" y="170.7">GND</text>
<text x="134.4" y="182.1">GND</text>
<text x="215.6" y="186">GND</text>
<text x="355.3" y="180.9">R176</text>
<text x="365.5" y="183.4">U27</text>
<text x="429" y="180.9">C171</text>
<text x="450.6" y="180.9">R177</text>
<text x="338.8" y="187.2">R174</text>
<text x="454.4" y="187.2">R175</text>
<text x="159.8" y="196.1">GND</text>
<text x="338.8" y="194.8">R173</text>
<text x="444.2" y="192.3">R172</text>
<text x="354.1" y="201.2">GND</text>
<text x="351.5" y="205">R178</text>
<text x="158.5" y="229.1">R158</text>
<text x="121.7" y="236.8">J19</text>
<text x="161" y="236.8">R159</text>
<text x="161" y="249.5">R160</text>
<text x="158.5" y="257.1">R161</text>
<text x="147.1" y="258.3">GND</text>
</g>
<g font-size="2.3">
<text x="363" y="57.7">SPI Flash</text>
<text x="378.6" y="57.7">JTAG</text>
<text x="396" y="57.7">Signal integrity of CCLK is crucial apparently!</text>
<text x="371.6" y="64.6" transform="rotate(-90 371.6 64.6)">1</text>
<text x="372.9" y="62.3" transform="rotate(-90 372.9 62.3)">1</text>
<text x="374.1" y="64.6" transform="rotate(-90 374.1 64.6)">2</text>
<text x="375.4" y="62.3" transform="rotate(-90 375.4 62.3)">2</text>
<text x="376.7" y="64.6" transform="rotate(-90 376.7 64.6)">3</text>
<text x="378" y="62.3" transform="rotate(-90 378 62.3)">3</text>
<text x="164.1" y="77.4" transform="rotate(-90 164.1 77.4)">4</text>
<text x="166.7" y="77.4" transform="rotate(-90 166.7 77.4)">9</text>
<text x="169.2" y="77.4" transform="rotate(-90 169.2 77.4)">12</text>
<text x="171.7" y="77.4" transform="rotate(-90 171.7 77.4)">37</text>
<text x="174.3" y="77.4" transform="rotate(-90 174.3 77.4)">64</text>
<text x="179.4" y="77.4" transform="rotate(-90 179.4 77.4)">20</text>
<text x="181.9" y="77.4" transform="rotate(-90 181.9 77.4)">31</text>
<text x="184.4" y="77.4" transform="rotate(-90 184.4 77.4)">42</text>
<text x="187" y="77.4" transform="rotate(-90 187 77.4)">56</text>
<text x="145.5" y="80.8">50</text>
<text x="150.4" y="81.8">VREGIN</text>
<text x="190.5" y="81.8">ADBUS0</text>
<text x="201.9" y="80.8">16</text>
<text x="201.9" y="83.3">17</text>
<text x="318.5" y="83.3">1</text>
<text x="327.4" y="83.3">2</text>
<text x="384.2" y="78.2">P11</text>
<text x="385.4" y="80.8">P8</text>
<text x="385.4" y="83.3">P9</text>
<text x="389.3" y="79.5">M2_0</text>
<text x="389.3" y="82">CFGBVS_0</text>
<text x="416.4" y="80.8">DONE_0</text>
<text x="418.4" y="83.3">TCK_0</text>
<text x="426.6" y="82">E10</text>
<text x="426.6" y="79.5">P10</text>
<text x="145.5" y="85.9">49</text>
<text x="150.4" y="86.9">VREGOUT</text>
<text x="165.1" y="86" transform="rotate(-90 165.1 86)">VPHY</text>
<text x="167.7" y="85.3" transform="rotate(-90 167.7 85.3)">VPLL</text>
<text x="170.2" y="87.9" transform="rotate(-90 170.2 87.9)">VCORE</text>
<text x="172.7" y="87.9" transform="rotate(-90 172.7 87.9)">VCORE</text>
<text x="175.3" y="87.9" transform="rotate(-90 175.3 87.9)">VCORE</text>
<text x="180.4" y="87" transform="rotate(-90 180.4 87)">VCCIO</text>
<text x="182.9" y="87" transform="rotate(-90 182.9 87)">VCCIO</text>
<text x="185.4" y="87" transform="rotate(-90 185.4 87)">VCCIO</text>
<text x="188" y="87" transform="rotate(-90 188 87)">VCCIO</text>
<text x="190.5" y="84.3">ADBUS1</text>
<text x="190.5" y="86.9">ADBUS2</text>
<text x="190.5" y="89.4">ADBUS3</text>
<text x="201.9" y="85.9">18</text>
<text x="201.9" y="88.4">19</text>
<text x="318.5" y="88.4">3</text>
<text x="327.4" y="88.4">4</text>
<text x="384.2" y="85.9">E12</text>
<text x="384.2" y="88.4">P12</text>
<text x="389.3" y="84.6">PROGRAM_B_0</text>
<text x="389.3" y="87.1">TMS_0</text>
<text x="389.3" y="89.7">M0_0</text>
<text x="412.3" y="85.9">VCCBATT_0</text>
<text x="419.8" y="88.4">VN_0</text>
<text x="426.6" y="89.7">K10</text>
<text x="426.6" y="87.1">K9</text>
<text x="426.6" y="84.6">E8</text>
<text x="190.5" y="92">ADBUS4</text>
<text x="190.5" y="94.5">ADBUS5</text>
<text x="201.9" y="90.9">21</text>
<text x="201.9" y="93.5">22</text>
<text x="384.2" y="90.9">P13</text>
<text x="385.4" y="93.5">P7</text>
<text x="389.3" y="92.2">M1_0</text>
<text x="389.3" y="94.7">INIT_B_0</text>
<text x="413.1" y="93.5">GNDADC_0</text>
<text x="415.4" y="90.9">VREFP_0</text>
<text x="426.6" y="94.7">H10</text>
<text x="426.6" y="92.2">H9</text>
<text x="190.5" y="97">ADBUS6</text>
<text x="190.5" y="99.6">ADBUS7</text>
<text x="201.9" y="96">23</text>
<text x="201.9" y="98.6">24</text>
<text x="384.2" y="96">E11</text>
<text x="384.2" y="98.6">E13</text>
<text x="385.7" y="101.1">L9</text>
<text x="389.3" y="97.3">TDI_0</text>
<text x="389.3" y="99.8">TDO_0</text>
<text x="413.3" y="96">VCCADC_0</text>
<text x="416.9" y="101.1">CCLK_0</text>
<text x="418.3" y="98.6">DXP_0</text>
<text x="426.6" y="99.8">E9</text>
<text x="426.6" y="97.3">L10</text>
<text x="146.8" y="106.2">7</text>
<text x="150.4" y="107.2">DM</text>
<text x="190.5" y="104.7">ACBUS0</text>
<text x="190.5" y="107.2">ACBUS1</text>
<text x="201.9" y="103.6">26</text>
<text x="201.9" y="106.2">27</text>
<text x="385.8" y="103.6">J9</text>
<text x="389.3" y="102.4">DXN_0</text>
<text x="389.3" y="104.9">VREFN_0</text>
<text x="419.9" y="103.6">VP_0</text>
<text x="426.6" y="102.4">J10</text>
<text x="146.8" y="108.7">8</text>
<text x="150.4" y="109.7">DP</text>
<text x="190.5" y="109.7">ACBUS2</text>
<text x="190.5" y="112.3">ACBUS3</text>
<text x="201.9" y="108.7">28</text>
<text x="201.9" y="111.3">29</text>
<text x="201.9" y="113.8">30</text>
<text x="145.5" y="116.3">14</text>
<text x="150.4" y="117.4">RESET#</text>
<text x="190.5" y="114.8">ACBUS4</text>
<text x="190.5" y="117.4">ACBUS5</text>
<text x="190.5" y="119.9">ACBUS6</text>
<text x="201.9" y="116.3">32</text>
<text x="201.9" y="118.9">33</text>
<text x="146.8" y="121.4">6</text>
<text x="150.4" y="122.4">REF</text>
<text x="190.5" y="122.4">ACBUS7</text>
<text x="201.9" y="121.4">34</text>
<text x="190.5" y="127.5">BDBUS0</text>
<text x="190.5" y="130.1">BDBUS1</text>
<text x="201.9" y="126.5">38</text>
<text x="201.9" y="129">39</text>
<text x="201.9" y="131.6">40</text>
<text x="190.5" y="132.6">BDBUS2</text>
<text x="190.5" y="135.1">BDBUS3</text>
<text x="190.5" y="137.7">BDBUS4</text>
<text x="201.9" y="134.1">41</text>
<text x="201.9" y="136.7">43</text>
<text x="190.5" y="140.2">BDBUS5</text>
<text x="190.5" y="142.8">BDBUS6</text>
<text x="201.9" y="139.2">44</text>
<text x="201.9" y="141.7">45</text>
<text x="51.7" y="144.3">1</text>
<text x="51.7" y="146.8">2</text>
<text x="51.7" y="149.4">3</text>
<text x="54" y="145.5">CS</text>
<text x="54" y="148.1">SK</text>
<text x="60" y="145.5">VCC</text>
<text x="61.5" y="148.1">NC</text>
<text x="65.9" y="149.4">6</text>
<text x="65.9" y="146.8">7</text>
<text x="65.9" y="144.3">8</text>
<text x="145.5" y="149.4">62</text>
<text x="145.5" y="146.8">63</text>
<text x="150.4" y="147.8">EECS</text>
<text x="190.5" y="145.3">BDBUS7</text>
<text x="201.9" y="144.3">46</text>
<text x="201.9" y="149.4">48</text>
<text x="51.7" y="151.9">4</text>
<text x="54" y="150.6">DI</text>
<text x="54" y="153.2">DO</text>
<text x="59.6" y="150.6">ORG</text>
<text x="59.8" y="153.2">GND</text>
<text x="65.9" y="151.9">5</text>
<text x="145.5" y="151.9">61</text>
<text x="150.4" y="150.4">EECLK</text>
<text x="150.4" y="152.9">EEDATA</text>
<text x="190.5" y="150.4">BCBUS0</text>
<text x="190.5" y="152.9">BCBUS1</text>
<text x="190.5" y="155.5">BCBUS2</text>
<text x="201.9" y="151.9">52</text>
<text x="201.9" y="154.4">53</text>
<text x="87.2" y="160.8">1</text>
<text x="104" y="160.8">4</text>
<text x="146.8" y="159.5">2</text>
<text x="150.4" y="160.5">OSCI</text>
<text x="190.5" y="158">BCBUS3</text>
<text x="190.5" y="160.5">BCBUS4</text>
<text x="201.9" y="157">54</text>
<text x="201.9" y="159.5">55</text>
<text x="87.2" y="165.9">2</text>
<text x="89.6" y="167.1">GND</text>
<text x="89.6" y="162.1">OE/NC VDD</text>
<text x="98.1" y="167.1">OUT</text>
<text x="104" y="165.9">3</text>
<text x="190.5" y="163.1">BCBUS5</text>
<text x="190.5" y="165.6">BCBUS6</text>
<text x="201.9" y="162.1">57</text>
<text x="201.9" y="164.6">58</text>
<text x="201.9" y="167.1">59</text>
<text x="146.8" y="169.7">3</text>
<text x="150.4" y="170.7">OSCO</text>
<text x="189.9" y="173.2">PWREN#</text>
<text x="190.5" y="168.2">BCBUS7</text>
<text x="201.9" y="172.2">60</text>
<text x="145.5" y="174.8">13</text>
<text x="150.4" y="175.8">TEST</text>
<text x="162.6" y="177.3" transform="rotate(-90 162.6 177.3)">AGND</text>
<text x="165.1" y="177.3" transform="rotate(-90 165.1 177.3)">GND</text>
<text x="167.7" y="177.3" transform="rotate(-90 167.7 177.3)">GND</text>
<text x="170.2" y="177.3" transform="rotate(-90 170.2 177.3)">GND</text>
<text x="172.7" y="177.3" transform="rotate(-90 172.7 177.3)">GND</text>
<text x="175.3" y="177.3" transform="rotate(-90 175.3 177.3)">GND</text>
<text x="177.8" y="177.3" transform="rotate(-90 177.8 177.3)">GND</text>
<text x="180.4" y="177.3" transform="rotate(-90 180.4 177.3)">GND</text>
<text x="182.9" y="177.3" transform="rotate(-90 182.9 177.3)">GND</text>
<text x="187.3" y="175.8">SUSPEND#</text>
<text x="201.9" y="174.8">36</text>
<text x="161.6" y="182.1" transform="rotate(-90 161.6 182.1)">10</text>
<text x="164.1" y="180.8" transform="rotate(-90 164.1 180.8)">1</text>
<text x="166.7" y="180.8" transform="rotate(-90 166.7 180.8)">5</text>
<text x="169.2" y="182.1" transform="rotate(-90 169.2 182.1)">11</text>
<text x="171.7" y="182.1" transform="rotate(-90 171.7 182.1)">15</text>
<text x="174.3" y="182.1" transform="rotate(-90 174.3 182.1)">25</text>
<text x="176.8" y="182.1" transform="rotate(-90 176.8 182.1)">35</text>
<text x="179.4" y="182.1" transform="rotate(-90 179.4 182.1)">47</text>
<text x="181.9" y="182.1" transform="rotate(-90 181.9 182.1)">51</text>
<text x="364.1" y="186.2">1</text>
<text x="364.1" y="188.7">2</text>
<text x="364.1" y="191.3">3</text>
<text x="366.4" y="187.5">CS#</text>
<text x="366.4" y="190">DO(IO1)</text>
<text x="389.1" y="190">HOLD#orRESET#(IO3)</text>
<text x="408" y="187.5">VCC</text>
<text x="413.9" y="191.3">6</text>
<text x="413.9" y="188.7">7</text>
<text x="413.9" y="186.2">8</text>
<text x="364.1" y="193.8">4</text>
<text x="366.4" y="192.5">WP#(IO2)</text>
<text x="366.4" y="195.1">GND</text>
<text x="405.3" y="195.1">DI(IO0)</text>
<text x="408.4" y="192.5">CLK</text>
<text x="413.9" y="193.8">5</text>
<text x="124.5" y="244.6">5</text>
<text x="124.5" y="242.1">6</text>
<text x="126.9" y="245.9">4</text>
<text x="126.9" y="243.3">5</text>
<text x="126.9" y="240.8">6</text>
<text x="124.5" y="249.7">3</text>
<text x="124.5" y="247.1">4</text>
<text x="126.9" y="251">2</text>
<text x="126.9" y="248.4">3</text>
<text x="124.5" y="254.8">1</text>
<text x="124.5" y="252.2">2</text>
<text x="126.9" y="253.5">1</text>
</g>
<text font-size="1.5" fill="#000080" x="388.4" y="75.6">U33.1</text>
</svg>
